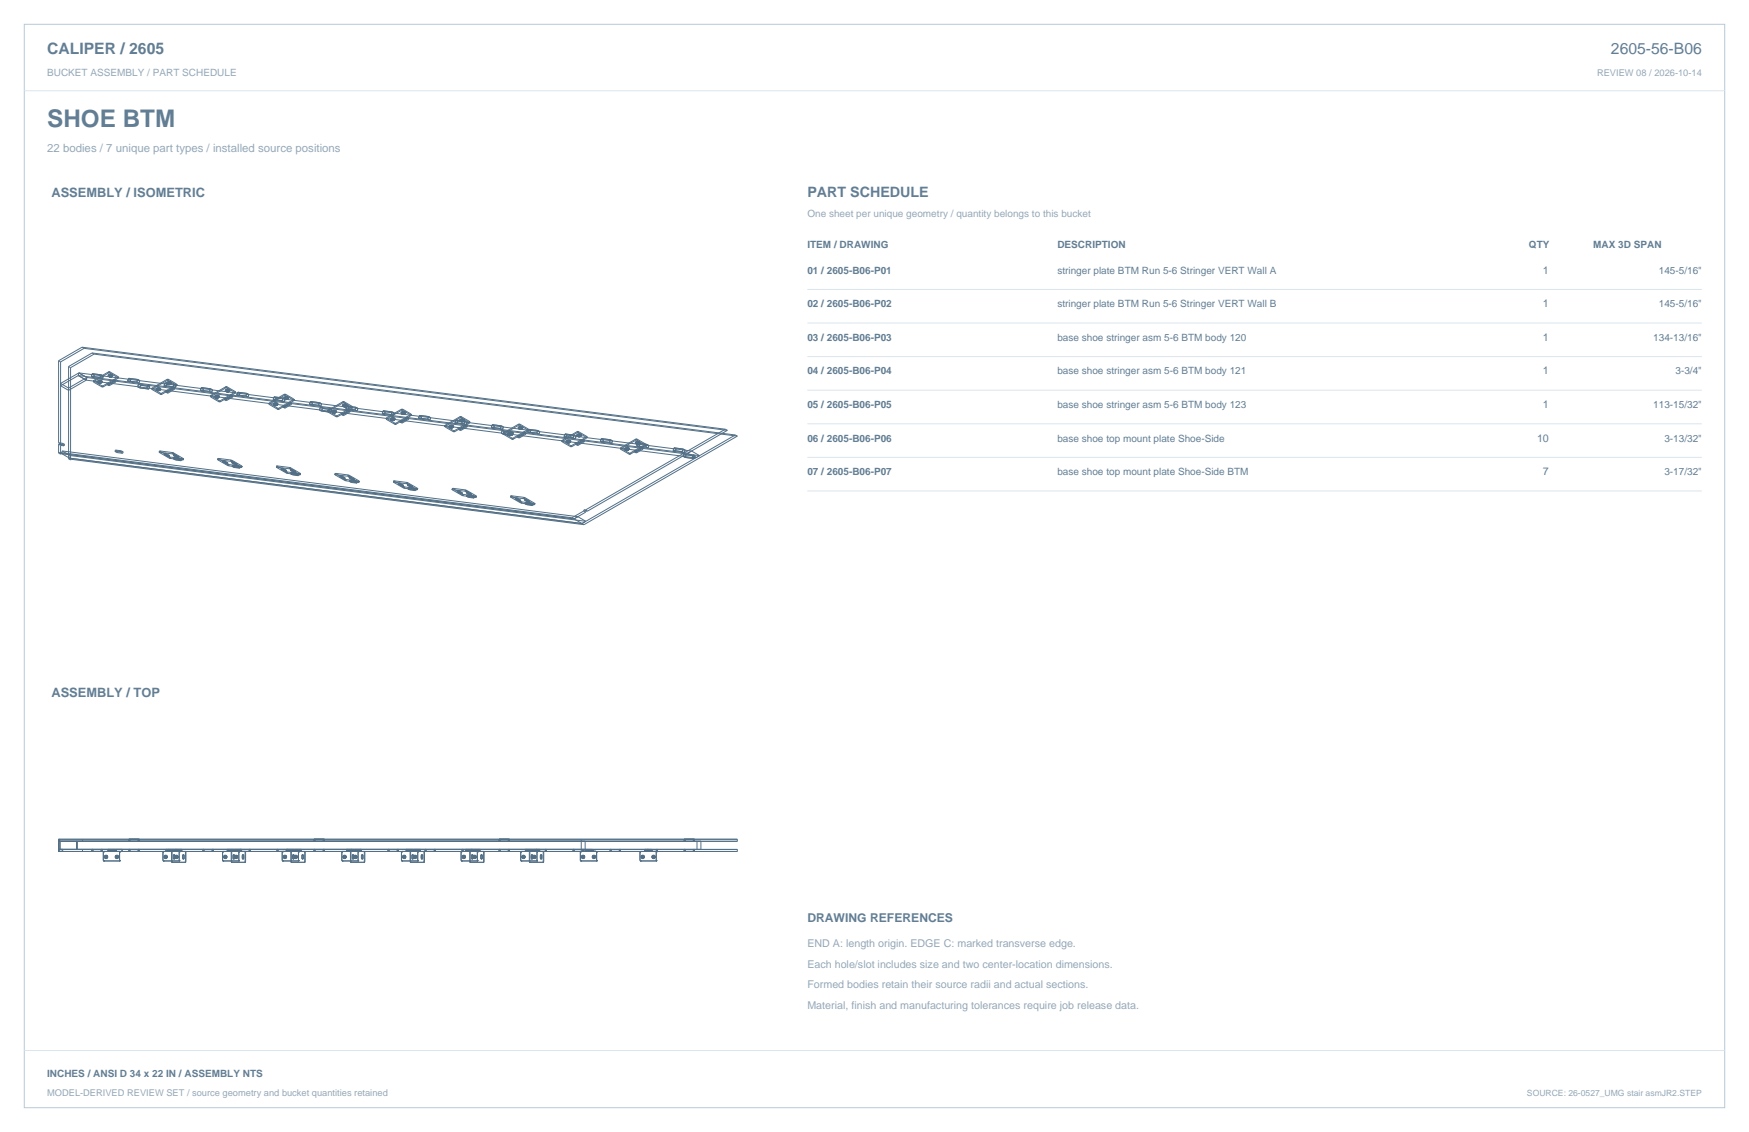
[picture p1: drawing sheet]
<svg xmlns="http://www.w3.org/2000/svg" width="864mm" height="559mm" viewBox="0 0 864 559" stroke-linecap="round" stroke-linejoin="round" font-family="sans-serif">
<path d="M12 12h840v535h-840z" fill="none" stroke="#b8cad8" stroke-width=".49"/>
<path d="M12 45h840M399 143h441M399 159h441M399 176h441M399 193h441M399 209h441M399 226h441M399 242h441M12 519h840" fill="none" stroke="#dbe5ed" stroke-width=".49"/>
<g fill="none" stroke="#536f85" stroke-width=".49">
<path d="M29 178l1 1M29 178v41M30 179v40M41 171l1 1M41 171l317 41M41 171l-12 7M42 172l317 40M42 172l-12 7M45 174l318 41M45 174l-11 7M45 174l1 1M46 175l318 40"/>
<path d="M46 175l-11 7M34 181v45M34 181l1 1M35 182v45M39 185l30 4M39 185l4 3M39 185l-9 5 4 3 9-5M39 184l79 10M39 184v1M39 184l4 2M39 184l-9 5 4 3 9-6M43 188l119 15"/>
<path d="M43 186l30 4M43 186v2M45 186h5M46 184l4 1v1M46 184l1 1-1 1h-1M46 184l-1 2M46 188h.1M46 189h.1M46 189l4 2M46 188v1M46 188l4 2M48 188v1"/>
<path d="M48 188h.1M48 189h.1M48 189h1M48 188h1M49 188v1M49 188l-1 1M49 188h-1M49 188h.1M49 189h.1M49 188h1M49 189h1M50 189h-1"/>
<path d="M50 188l-1 1M50 188v1M50 189h.1M50 188h.1M50 185l1 1v1l-1-1M50 190v1M50 191h.1M50 190h.1M50 188h1M50 190l1 1M50 191h1M51 188l-1 1"/>
<path d="M51 188h-1M51 188h.1M51 191h.1M51 190v1M51 190h.1M53 190h1M53 190h.1M53 189v1M53 189h.1M53 185h.1M53 185l1 1M53 185h1"/>
<path d="M54 186h.1M54 190h-1M54 189h-1M54 185h-1M54 185h.1M54 190h.1M54 184h.1M54 184l-8 4M54 189v1M54 189h.1M54 183v1M54 185v1"/>
<path d="M54 183h.1M54 190l-1-1v1M54 184l4 2M54 186h1M54 185h1M55 185h.1M55 185l-1 1M55 185v1M55 185h-1M55 186h.1M55 186h-1M55 185h1"/>
<path d="M56 185h-1M56 185h.1M56 186h-1M56 185l-1 1M56 185v1M56 187v1M56 187l1 1M56 187l1 2M56 188h.1M56 188h1M56 188l-2 2M56 188l-2 1"/>
<path d="M57 188h.1M57 188h-1M57 188l-3 2M57 188v1M57 189l-3 1M58 186v1M58 186h.1M58 186l-7 4M58 187l-7 4M58 187h.1M63 188l5 1M64 187h1l-1 2-1-1"/>
<path d="M64 187h4M64 187l-1 1M68 189h1M68 187l1 1v1M68 187v2M68 190v1h1M68 190h1M68 190v1M69 189l161 21M69 191l4 1M69 190v1M69 190l5 1"/>
<path d="M73 190l1 1M73 190l175 23M73 190l-1 1 1 1M74 191l-1 1M75 192h.1M75 191v1M75 192l4 3M75 192l4 2M77 192h.1M77 192l1 1M77 192v1M77 192h1"/>
<path d="M77 193h1M77 191v1M77 191l1 1M78 193h.1M78 192v1M78 191h-1M78 191v1M78 192h.1M78 192h-1M78 191h.1M78 192h1M78 191h1"/>
<path d="M78 191l1 1M79 192h-1M79 192h.1M79 191v1M79 191h.1M79 193h.1M79 193h-1M79 192v1M79 194v1M79 195h.1M79 194h.1M79 194h1"/>
<path d="M79 195h1M80 195h.1M80 194h.1M80 194v1M81 190l4 1M81 189l1 1v1l-1-1M81 189v1M81 189l5 1M82 193l1 1M82 193l-2 1M82 193v1M82 193h.1"/>
<path d="M82 194h.1M82 189h.1M82 189h1M82 189l1 1M83 189h-1M83 189h.1M83 194h-1M83 188l-8 4M83 187l-8 4M83 189v1M83 194h.1M83 187v1"/>
<path d="M83 188h.1M83 187h.1M83 188v1M83 190h.1M83 188l4 2M83 187l4 3M83 190h1M83 189h1M84 189h.1M84 189h-1M84 188h-1M84 188h.1"/>
<path d="M84 188l-1 1M84 188v1M84 190h.1M84 190h-1M84 189v1M84 188l1 1M85 189h-1M85 189h.1M85 189l-1 1M85 191v1M85 192l-2 2M85 191h.1"/>
<path d="M85 192h.1M86 190h1l-1 1h-1M86 190l-1 1M86 192l-3 2M86 192l-1-1 1 1M86 192h.1M87 190l-5 3M87 190l-7 5M87 190h.1M99 193h4M99 191l5 1M99 191l1 1v1h-1"/>
<path d="M99 191v2M99 191l1 1M104 192h1l-1 2-1-1M104 192l-1 1M104 196h.1M104 195h.1M104 195l4 3M104 195v1M104 196l4 2M106 196h.1M106 196l1 1M106 195v1"/>
<path d="M106 195h.1M106 196h1M106 195l1 1M107 196h.1M107 196v1M107 195h-1M107 195v1M107 195h.1M107 196h-1M107 197h.1M107 195h1M107 195l1 1"/>
<path d="M107 196h1M108 195h-1M108 195h.1M108 197h-1M108 196h.1M108 196v1M108 196l-1 1M108 196h-1M108 195v1M108 198h.1M108 198h1M109 198h.1"/>
<path d="M111 197h.1M111 193h.1M111 193h1M111 192v1M111 192l1 1M111 192h.1M111 191h.1M111 191l-7 5M111 191l-7 4M112 197h.1M112 197h-1M112 193h.1"/>
<path d="M112 191h-1M112 191h.1M112 193h-1M112 192h-1M112 192h.1M112 197v1M112 197h-1l1 1M112 192v1M112 191l4 2M112 193v1M112 191l4 3M112 194h.1"/>
<path d="M112 193h1M112 192h1M113 193v1M113 193l-1 1M113 194h-1M113 193h.1M113 194h.1M113 192v1M113 192l-1 1M113 192h.1M113 192h1M114 193h-1"/>
<path d="M114 192l-1 1M114 192v1M114 193h.1M114 195v1M114 196l-2 1M114 196h.1M114 195l-2 2M114 195h.1M115 195l-3 2M115 195h-1l1 1M115 195v1M115 196l-3 2"/>
<path d="M116 194l-7 4M116 193v1M116 193h.1M116 194h.1M116 193l-7 5M117 194h5l-1 2-4-1M117 194v1M117 194h1M118 194v1h-1M118 194l162 21M122 194l1 1-1 1-1-1M133 200h.1"/>
<path d="M133 199h.1M133 199v1M133 200l4 2M133 199l4 3M135 197l4 1M135 199v1M135 199h.1M135 200h.1M135 200h1M135 199l1 1M135 199h1M135 196h5l-1 2"/>
<path d="M135 196h1v2l-1-1M135 196v1M136 200h-1M136 199h-1M136 199h.1M136 199v1M136 200h.1M136 199l1 1M136 200h1M136 199h1M137 200h.1M137 199h-1"/>
<path d="M137 199h.1M137 200h-1M137 199v1M140 197h1M140 196v1M140 196h.1M140 197h.1M140 196h1M140 195l-7 4M140 195h.1M141 195h-1M141 196v1"/>
<path d="M141 196l-1 1M141 196h-1M141 196h.1M141 195h.1M141 197h.1M141 197l-1 1h-1M141 195l4 3M141 195l4 2M141 196h1M141 197h1M142 197h.1M142 197h-1"/>
<path d="M142 196v1M142 196l-1 1M142 196h.1M142 196h1M143 196h-1M143 196h.1M143 196l-1 1M143 199l1 1M143 198l-5 4M143 198l1 1M143 198v1M143 199l-5 3"/>
<path d="M143 199h.1M143 199l-3 2M144 199l-3 2M144 199v1M144 200l-3 1M145 197v1M145 198h.1M145 198l-5 2M145 197h.1M145 197l-2 1M153 200h4M153 198l1 1v1h-1"/>
<path d="M153 198l5 1M153 198v2M158 199h1l-1 2-1-1M158 199l-1 1M169 200h.1M169 199l-7 4M169 198l-7 5M169 198v1M169 199h.1M169 198h.1M170 199l-1 1M170 199v1"/>
<path d="M170 198v1M170 199h-1M170 199h.1M170 198h-1M170 198h.1M170 200h.1M170 200h-1M170 199l4 2M170 198l4 3M170 200h1M170 199h1M170 199l1 1"/>
<path d="M171 200h-1M171 200h.1M171 199v1M171 199h.1M29 219v5M29 219h2M29 219h1M29 219l1 1M29 219l2 1M30 220v4M30 219h2M30 220h2"/>
<path d="M31 220h1M31 219v1M31 219h1M32 219v1M137 202h.1M138 202h-1M138 202h.1M140 201h1M140 200v1M140 201h.1M140 200h.1M141 201h.1"/>
<path d="M141 201l-1-1v1M159 202v1M159 202l-1-1v1l1 1M159 202h5M162 203h.1M162 203l4 2M162 203l4 3M162 203l182 23-4-2M164 202h-1l-1 1M164 202l-1 1h-4M164 203h.1M164 203v1"/>
<path d="M164 203l1 1M164 204h.1M164 204h1M164 203h1M165 202l-1 1M165 202v1M165 203h.1M165 203h-1M165 204h.1M165 202h.1M165 202h1M165 203h1"/>
<path d="M166 204h-1M166 203v1M166 204h.1M166 202l-1 1M166 202v1M166 203h.1M166 203h-1M166 203l-1 1M166 205v1M166 206h.1M166 205h.1M167 206h-1"/>
<path d="M167 205h-1M167 205v1M167 206h.1M167 205h.1M169 204l1 1M169 204l-2 1M169 204v1M169 205h.1M169 204h.1M169 200l1 1M169 200v1M169 200h1"/>
<path d="M169 201h1M170 201h.1M170 200v1M170 201h1M171 201h-1M171 201h.1M171 202h4M171 200v1M171 200l5 1M171 200v2M171 200l1 1M171 201h1"/>
<path d="M172 203h1M172 203v-1l-3 2M172 203l-5 3M172 202v1M172 203h.1M172 202h.1M172 201v1h-1M173 203l-4 2M173 203h.1M173 203l-3 2M174 201l-2 1 1 1M174 201v1"/>
<path d="M174 202l-5 2M174 201h.1M176 201l1 1-1 1-1-1M176 201l-1 1M189 204l4 1M189 204l1 1M189 203h5M189 203v1M189 203h1v2M191 207h.1M191 206h.1M191 206v1"/>
<path d="M191 206l4 3M191 207l4 2M193 207h.1M193 207v1M193 206v1M193 206h.1M193 207l1 1M193 207h1M193 208h.1M193 206l1 1M194 207h-1M194 207h.1"/>
<path d="M194 207v1M194 208h.1M194 208h-1M194 206h-1M194 206v1M194 203l1 1-1 1h-1M194 203l-1 2M194 206h.1M194 206h1M194 207h1M195 207h.1M195 206l-1 1"/>
<path d="M195 206h.1M195 207l-1 1M195 207h-1M195 206v1M195 209h.1M195 209v1M195 210h.1M196 209h.1M196 209h-1M198 208h.1M198 208h1M198 208l1 1"/>
<path d="M198 208l-2 1M198 204h.1M198 204l1 1M198 203v1M198 203h.1M198 202v1M198 203l-7 4M198 202l-7 4M198 204h1M198 202h.1M198 203l1 1M198 202h1"/>
<path d="M199 208v1M199 204h.1M199 204v1M199 202h.1M199 202v1M199 203h-1M199 203v1M199 203h.1M199 204h-1M199 203l4 2M199 202l4 2M199 205h.1"/>
<path d="M199 203h1M199 204h1M200 204h.1M200 203l-1 1M200 203h.1M200 205h-1M200 205h.1M200 204l-1 1M200 204h-1M200 204v1M200 203v1M201 206h.1"/>
<path d="M201 206l-3 2M201 206h1M201 206l1 1M201 206v1M201 207h.1M201 207l-3 1M202 206l-3 2M202 206v1M202 207l-3 2M203 205l-7 4M203 204v1M203 204h.1"/>
<path d="M203 205h.1M203 205l-2 1M207 206l4 1M207 205l5 1M207 205v1M207 205l1 1v1l-1-1M212 206h1l-1 2-1-1M212 206l-1 1M220 211h.1M220 210h.1M220 210v1M220 211l4 2"/>
<path d="M220 210l4 3M222 210v1M222 210h.1M222 211h.1M222 211h1M222 210h1M222 210l1 1M223 211h.1M223 211h-1M223 210h-1M223 210h.1M223 210v1"/>
<path d="M223 210h1M224 211h-1M224 210h.1M224 210h-1M224 210l-1 1M224 211h.1M224 210v1M224 213h.1M225 209h4M225 207l5 1M225 207l1 1v1h-1M225 207v2"/>
<path d="M226 212l1 1M226 212l-2 1M227 212h.1M227 207v1M227 207h.1M227 208h.1M227 208h1M227 206l-7 5M227 206l-7 4M227 206h.1M227 207l1 1M227 207h1"/>
<path d="M227 212v1M227 212l-1-1v1M227 206h1M228 208h.1M228 206h.1M228 207h-1M228 207h.1M228 207v1M228 206l4 3M228 206l4 2M228 207l1 1M228 208h1"/>
<path d="M228 207h1M229 208h.1M229 208h-1M229 207h-1M229 207h.1M229 207v1M229 209l1 1M230 208h1l-1 2M230 208l-1 1M230 210l1 1M230 209l-6 4M230 209l1 1"/>
<path d="M230 209v1M230 210h.1M230 210l-3 2M230 210l-4 2M230 210l110 14M231 210l-4 2M231 210v1M231 211l-4 2M232 208v1M232 209l-2 1M232 209h.1M232 208h.1"/>
<path d="M232 208l-2 1M243 211h1M243 211l4 1M243 210h1v2M243 210h5M243 210v1M248 210l1 1-1 1h-1M248 210l-1 2M248 212l97 13-4-2M248 212l-1 2h1M248 212l1 1M248 214l5 1"/>
<path d="M249 214h.1M249 214l4 2M249 214l4 3M249 213l5 1M249 213l-1 1M251 214h.1M251 214v1M251 215h.1M251 213v1M251 213l1 1M251 214h1M251 215h1"/>
<path d="M252 214h-1M252 213h-1M252 213v1M252 215h.1M252 214h.1M252 215h-1M252 213h.1M252 214l1 1M252 214v1M252 214h1M253 215h-1M253 214h.1"/>
<path d="M253 214h-1M253 214l-1 1M253 214v1M253 216v1M253 217h.1M253 216h.1M254 214l-1-1-1 1M254 214l-1 1M255 215l1 1zM256 215v1M256 216h.1M256 215h.1"/>
<path d="M256 211h.1M256 211v1M256 211l1 1M256 210l-7 4M256 209l-7 5M256 212h.1M256 212h1M256 210h.1M256 209h.1M256 209v1M256 211h1M256 209h1"/>
<path d="M256 210h1M257 212h.1M257 210l-1 1M257 210v1M257 211h.1M257 211h-1M257 211l-1 1M257 209v1M257 209h.1M257 209l4 3M257 210l4 2M257 210h.1"/>
<path d="M257 210h1M257 211h1M258 212h-1M258 212h.1M258 211v1M258 210l-1 1M258 210v1M258 211h.1M258 211h-1M258 211l-1 1M259 213v1M259 214h.1"/>
<path d="M259 213h.1M260 214l-4 2M260 214l-1-1 1 1M260 214h.1M261 213l4 1M261 212v1M261 212h.1M261 212l-8 4M261 213l-8 4M261 213h.1M261 212l5 1M261 212l1 1"/>
<path d="M262 212v2l-1-1M266 213h1l-1 1h-1M266 213l-1 1M278 218h.1M278 217v1M278 217h.1M278 218l4 3M278 218l4 2M278 216h5M279 214l5 1-1 1M279 214l-1 2M279 214l1 1"/>
<path d="M279 218h1M279 218h.1M280 218h.1M280 218v1M280 218h-1M280 217v1M280 217h.1M280 215l-1 1h-1M280 215l61 8M280 219h.1M280 217l1 1M280 218l1 1"/>
<path d="M280 219h1M281 219h.1M281 218h.1M281 218h-1M281 219h-1M281 217h-1M281 217h.1M281 217v1M281 218v1M281 217h1M282 217v1M282 217h.1"/>
<path d="M282 217l-1 1M282 218h-1M282 218h.1M282 218l-1 1M282 220v1M282 220h.1M283 216l1 1M283 215h2l-1 2M284 219l1 1M284 219h.1M285 219h.1M285 219v1"/>
<path d="M285 220h.1M285 215h.1M285 215l1 1M285 214v1M285 214h.1M285 213v1M285 214l-7 4M285 213l-7 4M285 215v1M285 213h.1M285 220l-1-1-2 1M285 216h1"/>
<path d="M285 214l1 1M285 215h1M285 214h1M285 213h1M286 213v1M286 214l4 2M286 213l4 2M286 215h.1M286 215h-1M286 216h.1M286 214h-1M286 214v1"/>
<path d="M286 215v1M286 214h.1M286 214h1M286 215h1M287 215l-1 1M287 215h.1M287 214l-1 1M287 214h.1M287 214v1M287 215h-1M288 217h1M288 217l-4 2"/>
<path d="M288 217l1 1M288 217v1M288 218h.1M288 217h.1M289 217l-4 2M289 217v1M289 218l-4 2M290 216l-8 5M290 215v1M290 216h.1M290 216l-2 1M290 215h.1"/>
<path d="M296 218h5M297 217h4M297 217l-1 1M297 217h1l-1 1h-1M301 217l1 1v1l-1-1M301 217v1M314 219h.1M314 218v1M314 218h.1M314 217l-7 5M314 219h1M314 217l-7 4"/>
<path d="M314 217h.1M314 218h1M314 218l1 1M314 217l5 2M314 217l5 3M315 219h.1M315 219h-1M315 218h-1M315 218h.1M315 218v1M315 219h4M315 219l-1 1"/>
<path d="M315 219h1M315 218h1M316 218h-1M316 218h.1M316 219h-1M316 218v1M316 218l-1 1M316 219h.1M316 219l-1 2-1-1M319 219l-8 5M319 219v1M319 220h.1"/>
<path d="M319 220l-5 3M319 219h.1M319 219l1 1v1h-1M319 219v2M358 212h1M358 212l-69 40M359 212l-69 40M363 215l-76 43-253-32M363 215h1M364 215l-76 44M29 224h1M29 223l6 4"/>
<path d="M29 223l253 33M29 223v1M30 224l253 32 6-3M30 224h.1M31 223l254 32 4 2-254-32M31 223l-1 1M31 223l4 2M34 226l1 1M34 226h.1M35 225l-1 1M35 227l253 32M35 227h.1"/>
<path d="M57 223h3M57 223h1M57 222l3 1M57 222v1M57 222l1 1M58 223l3 1M58 223h.1M58 223h3M60 223l1 1M60 223h.1M60 223h1M61 223v1"/>
<path d="M79 223h.1M79 223l6 1M79 223l5 3M79 223l5 2M79 223h6M81 224h.1M81 224l2 1M81 224h1M82 224h.1M82 224l1 1M82 224h-1M83 225h.1"/>
<path d="M83 225h1M84 226h.1M84 225h-1M84 225h.1M84 225v1M84 226l6 1M84 226h6M85 224h.1M85 223h.1M85 223v1M85 223h1M85 224l5 3"/>
<path d="M86 223v1M86 223l-1 1M86 224h.1M86 225h.1M86 224l4 2M86 224h-1M86 225l1 1M86 224v1M86 227h.1M86 224l1 1M86 226h.1M86 226v1"/>
<path d="M86 225l2 1M86 227h3M86 224h1M86 226h1M87 226h.1M87 224l-1 1M87 224h.1M87 227h2M87 224l1 1M87 226h2M87 226l-1 1M87 226l3 1h-1"/>
<path d="M87 226v1M87 226h-1v1h1M87 225h.1M87 225v1M87 226h1M87 225h1M88 226h.1M88 225h.1M88 225l-1 1M88 225v1M89 227h.1M89 226l-1 1h1"/>
<path d="M89 226v1M89 226h.1M90 227h.1M90 226v1M90 226h1M91 226l-1 1M91 226h.1M108 227h.1M108 227l6 1M108 227l4 3M108 226h.1M108 226l5 3"/>
<path d="M108 226l6 1M108 226v1M110 228h.1M110 228l1 1M110 227h.1M110 227v1M110 227l2 1M110 228h1M110 227h1M111 227h.1M111 227l-1 1M111 228h.1"/>
<path d="M111 227v1M111 228l1 1M111 228h1M111 229h1M112 229h.1M112 228h.1M112 228l-1 1M112 228v1M112 230h.1M112 230h1M113 230h.1M113 229h.1"/>
<path d="M113 229l-1 1M113 229v1M113 230l6 1M113 229l6 1M114 228h.1M114 227h.1M114 227v1M114 228l5 3M114 227h1M115 227h.1M115 227l-1 1M115 229h.1"/>
<path d="M115 227l4 3M115 229h1M115 230h.1M115 228h.1M115 228v1M115 230l3 1M115 229l2 1M115 230h1M115 228l2 1M116 230h.1M116 231h2M116 230h2"/>
<path d="M116 230h-1M116 230h3M116 230v1M116 230h-1l1 1M116 229v1M116 229h.1M116 229h1M116 230h1M117 229h.1M117 229l-1 1M117 230h.1M117 229v1"/>
<path d="M118 231h.1M118 230h1M118 230l-1 1h1M118 230v1M118 230h.1M119 230l-1 1M119 231h.1M119 230v1M119 230h.1M136 231h1M136 231h7M136 231h.1"/>
<path d="M137 231h.1M137 231l4 2M137 230h.1M137 230l5 3M137 230l6 1M137 230v1M139 232h.1M139 232l1 1M139 231h.1M139 231v1M139 231l2 1M139 232h1"/>
<path d="M139 231h1M140 232h.1M140 231h.1M140 231l-1 1M140 231v1M140 231l1 1M140 233h.1M140 233h1M141 233h.1M141 232h.1M141 232l-1 1M141 232v1"/>
<path d="M141 233v1M141 234h.1M141 234h1M142 234h.1M142 233h.1M142 233h-1M142 233l-1 1M142 234h6M142 233v1M142 233l6 1M143 231h.1M143 231v1"/>
<path d="M143 232h.1M143 232l5 2M143 231h1M143 232h1M144 231h.1M144 231l-1 1M144 234h.1M144 232h.1M144 232h-1M144 231l4 3M144 232l1 1M144 233h.1"/>
<path d="M144 233v1M144 232v1M144 233h2M144 234h3M144 232l2 1M144 234h1M144 234l3 1M145 234h2M145 234h-1M145 234h3l-1 1M145 234l-1-1v1M145 233h.1"/>
<path d="M145 233h1M146 233h.1M146 233h-1M147 234h.1M147 234h-1l1 1M148 234h.1M165 234h.1M165 234l7 1M165 234l5 3M166 234h.1M166 234h6M166 234h-1"/>
<path d="M166 234l4 3M168 235h.1M168 235v1M168 236h1M168 235l2 1M168 235h1M169 235h.1M169 235h-1M169 236h.1M169 235l-1 1M169 236h1M169 235l1 1"/>
<path d="M169 235v1M170 236h.1M170 236h-1M170 236v1M170 237h.1M170 237h1M171 237h.1M171 237h-1M171 237l6 1M172 235h.1M172 234v1M172 234h.1"/>
<path d="M172 235l5 3M172 236h1M172 236h.1M172 235l5 2M173 236h.1M173 236l1 1M173 235h.1M173 238h.1M173 235l-1 1M173 235l1 1M173 235v1M173 237h.1"/>
<path d="M173 237v1M173 238h3M173 238l3 1M173 236h2M173 237l3 1M174 237l3 1-1 1M174 237l-1 1M174 237h-1l-1 1h1M174 237h.1M174 236h.1M174 236v1M174 236h1"/>
<path d="M174 237h1M175 237h.1M175 236h.1M175 236l-1 1M176 238h.1M176 237l-1 1 1 1M176 237v1M176 237h.1M177 238h.1M177 237h.1M177 237v1M194 238h.1"/>
<path d="M194 238l7 1M194 238l5 3M195 237l-1 1M195 237h.1M195 237l6 1M195 237l4 3M197 239h.1M197 239l1 1M197 238h.1M197 238v1M197 239h1M197 238l1 1"/>
<path d="M198 239h.1M198 239h-1M198 239l1 1M198 239h1M198 240h.1M198 239v1M199 239h.1M199 239l-1 1M199 239v1M199 240h.1M201 239h.1M201 238v1"/>
<path d="M201 238h.1M201 239l5 3M201 240h.1M201 238l5 3M201 240h1M201 240l2 1M202 240h.1M202 239h.1M202 239l-1 1M202 239v1M202 240l1 1M202 239l2 1"/>
<path d="M203 240v1M203 240h.1M204 240l-1 1M204 240h.1M282 221h.1M306 221h1M307 221v1M307 222h-1M307 222h.1M307 221h.1M307 222l4 2M307 221l4 3"/>
<path d="M308 222h.1M308 222h1M308 221v1M308 221l1 1M309 221h-1M309 221v1M309 221h.1M309 222h.1M309 221h1M309 222h1M310 222h-1M310 221v1"/>
<path d="M310 221l-1 1M310 221h-1M310 221h.1M310 222h.1M310 221h1M310 222h1M311 222h-1M311 221l-1 1M311 221h.1M311 224h.1M311 222h.1M311 221v1"/>
<path d="M313 222l1 2zM314 223h.1M314 220l5 1M317 221l1 1M317 221l-6 3M317 221h.1M317 221v1M317 222h.1M318 221l-4 2M318 221h-1M318 221v1M318 222l-4 2"/>
<path d="M332 222l5 1M333 221l1 1-1 1-1-1M333 221l-1 1M333 221l4 1M337 222h1v2l-1-1M337 222v1M338 226h5M339 225l-1-1-1 1 1 1M341 223l-1 1M342 225h1M342 225v1h1M343 225l-4-1-1 2"/>
<path d="M343 225v1M198 240h1M199 241h.1M199 240v1M199 241h1M199 240h1M200 241h.1M200 241l6 1M200 240h.1M200 240l-1 1M200 240l2 1M200 240v1"/>
<path d="M202 241h.1M202 241h2M202 241h-1l1 1M202 241h1M202 241v1M202 242h.1M202 242h2M202 242h3M202 241h3M203 241l2 1M203 241l-1 1M203 241h.1"/>
<path d="M203 240h1M204 241h-1M204 242h.1M204 241h2M204 241l1 1M204 242h1M204 241v1h1M205 242h.1M205 241h.1M205 241l-1 1M206 242h.1M206 241h.1"/>
<path d="M206 241v1M223 242h.1M223 242h7M223 242l5 3M223 241h1M223 241h.1M223 241v1M224 241h.1M224 241h-1M224 241l-1 1M224 241l6 1M224 241l4 3"/>
<path d="M226 243h.1M226 243l1 1M226 242h.1M226 242v1M226 242l1 1M226 242h1M227 242h.1M227 242l-1 1M227 242l1 1M227 244h.1M227 243h.1M227 243v1"/>
<path d="M227 244h1M227 243h1M228 244h.1M228 243h.1M228 243l-1 1M228 243v1M228 245h.1M228 244v1M228 245h1M228 244h1M229 245h.1M229 244h.1"/>
<path d="M229 245l6 1M229 244l-1 1M229 244l6 1M229 244v1M230 242h.1M230 242v1M230 243h.1M230 243l5 2M230 242l5 3M230 243l2 1M230 243h1M231 243h.1"/>
<path d="M231 245h.1M231 243h-1M231 243l1 1M231 244h.1M231 244v1M231 243v1M231 244h1M231 245l2 1M231 243l2 1M231 246h3M231 245h3M232 245l-1-1-1 1 1 1"/>
<path d="M232 245h2v1M232 245l-1 1M232 244h.1M232 244h1M233 244h-1M233 244h.1M233 245l1 1M233 246h.1M233 245h.1M233 245v1M234 245h-1M234 245h.1"/>
<path d="M234 245l-1 1M235 245h.1M235 246h.1M235 245v1M252 245h.1M252 245l7 1M252 245l5 3M255 246v1M255 246h.1M255 247h.1M255 247h1M255 246l1 1"/>
<path d="M255 246h1M255 247h2M256 246h.1M256 246l-1 1M256 246l1 1M256 247h.1M256 247l1 1M256 247h1M257 248h.1M257 247h.1M257 247h-1M257 247v1"/>
<path d="M257 248h1M257 248l2 1M258 248h.1M258 248h-1M258 248l6 1M259 246h.1M259 246l5 3M259 247h.1M259 246l5 2M259 249h3M259 249h1M259 247l2 1"/>
<path d="M259 247h1M259 246h1M259 246v1M259 246l1 1M260 247h.1M260 249h.1M260 246h.1M260 246l-1 1M260 248h.1M260 248v1M260 246v1M260 249h2"/>
<path d="M260 247l1 1M260 249l3 1M260 247h1M260 248l3 1M260 249h3M260 249l-1-1v1M261 248h.1M261 247v1M261 247h.1M261 247h1M261 247l1 1M262 247l-1 1"/>
<path d="M262 248h.1M262 247h.1M262 247v1M262 249h2M262 249l1 1M262 248l1 1M262 249h.1M262 248v1M263 249h.1M263 249h-1M263 249v1M264 249h.1"/>
<path d="M264 248v1M264 248h.1M282 256l6 3M288 252l-6 4M288 252l1 1M288 252h.1M288 252h1M289 252h1M289 252v1M29 415h.1M29 414h.1M29 419h.1"/>
<path d="M29 414v6M29 414h335v1h-335M29 419h335v1h-335M30 415v4M31 419v1M38 415v4M41 414v1M41 419v1M45 419v1M46 419v1M50 419v1M53 419h.1"/>
<path d="M53 419v1M53 420h.1M54 420h-1M54 420h.1M54 420h2M56 420h.1M56 420h1M57 420h.1M57 419h.1M57 419v1M58 419v1M60 419v1"/>
<path d="M64 414v1M64 419v1M68 414v1M68 419v1M69 414v1M69 419v1M82 419v1M83 419h.1M83 419v1M83 420h.1M83 420h3M86 420h.1"/>
<path d="M86 419h.1M86 419v1M87 419v1M87 420h3M87 420h.1M89 420h.1M89 420h1M90 420h.1M90 419v1M100 419v1M101 419v1M105 419v1"/>
<path d="M112 419h.1M112 419v1M112 420h.1M113 420h.1M113 420h2M113 420h-1M115 420h.1M115 420h1M116 419h.1M116 419v1M116 420h3M116 420h.1"/>
<path d="M117 420h-1M117 420h.1M118 419v1M119 420h.1M119 419v1M123 419v1M124 419v1M137 419v1M141 419v1M142 419h.1M142 419v1M142 420h.1"/>
<path d="M142 420h3M145 420h.1M145 419h.1M145 419v1M146 419v1M146 420h3M146 420h.1M148 420h.1M148 420h1M148 419v1M149 420h.1M149 419v1"/>
<path d="M155 414v1M155 419v1M156 414v1M156 419v1M160 414v1M160 419v1M171 419h.1M171 419v1M171 420h.1M171 420h3M173 419v1M174 419v1"/>
<path d="M174 420h.1M174 419h.1M175 419v1M175 420h3M175 420h.1M176 420h-1M178 420h.1M178 419v1M192 419v1M196 419v1M197 419v1M201 419h.1"/>
<path d="M201 419v1M201 420h.1M201 420h3M204 420h.1M204 419h.1M204 419v1M205 420h-1M205 420h.1M205 420h3M205 419v1M207 420h.1M207 420h1"/>
<path d="M207 419v1M208 420h.1M208 419v1M210 419v1M214 419v1M215 419v1M228 419v1M229 419v1M230 419h.1M230 419v1M230 420h.1M230 420h3"/>
<path d="M233 419v1M233 420h.1M233 419h.1M234 419v1M234 420h3M234 420h.1M237 420h.1M237 419v1M246 414v1M246 419v1M247 414v1M247 419v1"/>
<path d="M251 414v1M251 419v1M252 414v1M252 419v1M259 419h.1M259 419v1M259 420h.1M260 420h.1M260 420h-1M260 420h3M263 420h.1M263 419h.1"/>
<path d="M263 419v1M263 420h3M264 420h-1M264 420h.1M264 419v1M265 419v1M266 420h.1M266 419v1M267 419v1M269 419v1M270 419v1M283 419v1"/>
<path d="M287 414v6M288 419v1M289 419h.1M289 419v1M289 420h.1M289 415v4M289 420h3M292 420h.1M292 419h.1M292 419v1M293 419v1M294 419v1"/>
<path d="M301 419v1M302 419v1M306 419v1M318 419h.1M318 419v1M318 420h.1M319 420h.1M319 420h-1M319 420h2M320 419v1M321 420h.1M321 420h1"/>
<path d="M322 420h.1M322 419h.1M322 419v1M324 419v1M325 419v1M338 414v1M338 419v1M342 414v1M342 419v1M343 414v1M343 419v1M344 415v4"/>
<path d="M346 415v4M29 420h.1M51 421v4M51 421h.1M51 425h.1M51 420h.1M51 420v1M51 425h8M51 423h1M51 423h.1M52 423h.1M52 423h-1"/>
<path d="M52 423v1M52 422h.1M52 422v1M52 424h.1M52 423h1M52 422h1M52 422l1 1M52 424h1M53 423h.1M53 423h-1M53 423l-1 1M53 423v1"/>
<path d="M53 422h.1M53 422h-1M53 424h-1M53 422v1M53 424h.1M57 423h.1M57 423v1M57 422h.1M57 422v1M57 424h.1M57 422l1 1M57 424h1"/>
<path d="M57 422h1M57 423h1M58 423h.1M58 423h-1M58 423l-1 1M58 422h.1M58 424h.1M58 422v1M58 422h-1M58 424h-1M58 423v1M58 423h1"/>
<path d="M59 423h.1M59 423h-1M59 425h.1M59 420h.1M59 420v1M59 421h.1M59 421v4M80 421v4M80 421h.1M80 425h.1M80 420h.1M80 420v1"/>
<path d="M80 425h1M81 425h.1M81 420h-1M81 420h.1M81 425h7M81 423h.1M81 423v1M81 422h.1M81 422v1M81 424h.1M81 422l1 1M81 424h1"/>
<path d="M81 423h1M81 422h1M82 423h.1M82 423h-1M82 423l-1 1M82 423v1M82 422h.1M82 424h.1M82 422v1M82 422h-1M82 424h-1M82 423h1"/>
<path d="M82 422l1 1M83 423h-1M83 423h.1M83 423l-1 1M85 425h.1M85 421v4M85 421h.1M85 425v1M85 426h7M85 420v1M85 420h.1M85 426h.1"/>
<path d="M86 422h.1M86 424h.1M86 422v2M86 423h1M86 423h.1M86 423v1M86 422h1M86 422l1 1M86 422v1M86 424h1M87 423h-1M87 423h.1"/>
<path d="M87 423l-1 1M87 423v1M87 422h.1M87 422h-1M87 424h.1M87 422v1M87 424h-1M87 422h1M87 423l1 1M87 423h1M88 423h.1M88 423h-1"/>
<path d="M88 422l-1 1M88 422v1M88 424h.1M88 424h-1M88 422h.1M88 423v1M88 420h.1M88 425h.1M88 420v1M88 421h.1M88 421v4M90 422h.1"/>
<path d="M90 424h.1M90 422v2M90 424h1M90 422h1M91 424h-1M91 422h.1M91 422h-1M91 424h.1M91 422v2M91 420h.1M91 420h1M91 426h.1"/>
<path d="M92 426h-1M92 420v1M92 426h.1M92 421h.1M92 425v1M92 425h.1M92 421v4M92 420h.1M110 421h.1M110 425h.1M110 421v4M110 420v1"/>
<path d="M110 420h.1M110 425h8M110 423h1M110 423h.1M110 423l1 1M111 422h.1M111 422v1M111 422l-1 1M111 424h.1M111 423h-1M111 423h.1M111 423v1"/>
<path d="M111 422h1M111 424h1M111 423h1M111 423l1 1M112 424h-1M112 422h.1M112 422h-1M112 423h.1M112 423h-1M112 423v1M112 422l-1 1M112 422v1"/>
<path d="M112 424h.1M114 421v4M114 425h.1M114 421h.1M114 425v1M114 426h7M114 420v1M114 420h.1M114 426h.1M114 426h1M115 420h-1M115 426h.1"/>
<path d="M115 422v2M115 422h.1M115 424h.1M115 424h1M115 422h1M116 422h-1M116 422h.1M116 424h-1M116 424h.1M116 422v2M116 423h.1M116 423v1"/>
<path d="M116 422v1M116 423h1M116 422h1M116 424h1M116 422l1 1M117 423h.1M117 423h-1M117 423l-1 1M117 423v1M117 422h.1M117 422v1M117 424h.1"/>
<path d="M118 420h.1M118 425h.1M118 420v1M118 421h.1M118 421v4M120 422h.1M120 424h.1M120 422v2M121 420h.1M121 426h.1M121 420v1M121 421h.1"/>
<path d="M121 425v1M121 425h.1M121 421v4M139 421v4M139 421h.1M139 425h.1M139 420v1M139 420h.1M139 425h1M140 420h-1M140 420h.1M140 425h.1"/>
<path d="M140 425h7M140 423h.1M140 423v1M140 422h.1M140 422v1M140 424h.1M140 422l1 1M140 424h1M140 422h1M140 423h1M141 423h.1M141 423h-1"/>
<path d="M141 423v1M141 423l-1 1M141 422h.1M141 424h.1M141 422v1M141 422h-1M141 424h-1M141 423h1M142 423h.1M142 423h-1M144 425h.1M144 421v4"/>
<path d="M144 421h.1M144 425v1M144 426h7M144 420v1M144 420h.1M144 426h.1M144 422h1M144 424h1M144 424h.1M144 422v2M144 422h.1M145 424h.1"/>
<path d="M145 422h.1M145 422h-1M145 422v2M145 423h1M145 423h.1M145 423v1M145 422h1M145 422v1M145 424h1M145 423l1 1M146 422h.1M146 422h-1"/>
<path d="M146 424h.1M146 423h.1M146 423h-1M146 422v1M146 422l-1 1M146 424h-1M146 423v1M146 422h1M146 423h1M146 422l1 1M146 424h1M147 422h-1"/>
<path d="M147 422h.1M147 424h-1M147 423h.1M147 423h-1M147 423v1M147 423l-1 1M147 422v1M147 424h.1M147 425h.1M147 420h.1M147 420v1M147 421h.1"/>
<path d="M147 421v4M149 422h.1M149 424h.1M149 422v2M149 424h1M149 422h1M150 422h.1M150 424h-1M150 424h.1M150 422v2M150 420h.1M150 420h1"/>
<path d="M150 426h.1M150 420v1M150 421h1M150 421h.1M150 425v1M150 425h.1M150 421v4M151 426h-1M151 420h.1M151 420v1M151 426h.1M151 421h.1"/>
<path d="M151 425v1M151 425h-1M151 425h.1M151 421v4M169 421v4M169 421h.1M169 425h.1M169 420v1M169 420h.1M169 425h8M169 423h1M169 423h.1"/>
<path d="M169 423v1M169 422h1M169 422l1 1M169 422v1M169 424h1M170 423h-1M170 423h.1M170 423l-1 1M170 423v1M170 422h.1M170 422h-1M170 424h.1"/>
<path d="M170 422v1M170 424h-1M170 422h1M170 423l1 1M170 423h1M171 423h.1M171 423h-1M171 422l-1 1M171 422v1M171 424h.1M171 424h-1M171 422h.1"/>
<path d="M171 423v1M173 421v4M173 425h.1M173 421h.1M173 425v1M173 426h7M173 420v1M173 426h.1M173 420h.1M173 426h1M174 420h-1M174 422v2"/>
<path d="M174 422h.1M174 424h.1M174 424h1M174 422h1M175 422h.1M175 424h.1M175 424h-1M175 422v2M175 423h.1M175 423v1M175 422v1M175 422h1"/>
<path d="M175 424h1M175 423h1M176 423h.1M176 423v1M176 422h.1M176 422v1M176 424h.1M177 425h.1M177 420h.1M177 420v1M177 421h.1M177 421v4"/>
<path d="M178 422v2M178 422h1M178 424h1M178 424h.1M178 422h.1M179 424h.1M179 422h.1M179 422h-1M179 422v2M180 420h.1M180 426h.1M180 420v1"/>
<path d="M180 421h.1M180 425v1M180 425h.1M180 421v4M198 421v4M198 421h.1M198 425h.1M198 420h.1M198 420v1M198 425h8M199 423h.1M199 423v1"/>
<path d="M199 422h.1M199 422v1M199 424h.1M199 423h1M199 422h1M199 424h1M199 422l1 1M200 423h.1M200 423h-1M200 423l-1 1M200 423v1M200 422h.1"/>
<path d="M200 422v1M200 424h.1M202 425h1M202 421v4M202 425h.1M202 421h.1M202 425l1 1M203 426h7M203 420l-1 1M203 420h.1M203 426h.1M203 421v4"/>
<path d="M203 425h.1M203 421h-1M203 421h.1M203 425v1M203 420v1M203 422h1M203 424h1M203 424h.1M203 422v2M203 422h.1M204 422h-1M204 424h.1"/>
<path d="M204 422v2M204 422h.1M204 423h.1M204 423v1M204 422h1M204 422v1M204 423h1M204 423l1 1M204 424h1M205 422v1M205 422l-1 1M205 424h-1"/>
<path d="M205 424h.1M205 423h.1M205 423h-1M205 423v1M205 422h.1M205 422h-1M205 423h1M205 422l1 1M205 424h1M205 422h1M206 423h-1M206 423h.1"/>
<path d="M206 423v1M206 423l-1 1M206 422v1M206 422h-1M206 424h-1M206 420h.1M206 425h.1M206 420v1M206 421h.1M206 421v4M208 422h.1M208 424h.1"/>
<path d="M208 422v2M208 424h1M208 422h1M209 424h-1M209 422h.1M209 424h.1M209 422v2M209 422h-1M209 420h.1M209 420h1M209 426h.1M209 420v1"/>
<path d="M209 421h1M209 421h.1M209 425v1M209 425h.1M209 421v4M210 420h.1M210 426h-1M210 420v1M210 426h.1M210 421h.1M210 425v1M210 425h-1"/>
<path d="M210 425h.1M210 421v4M228 421v4M228 421h.1M228 425h.1M228 420h.1M228 420v1M228 425h7M228 423h1M228 423h.1M228 423v1M228 422h1"/>
<path d="M228 422v1M228 424h1M228 423l1 1M229 422h.1M229 422h-1M229 424h.1M229 423h.1M229 423h-1M229 422v1M229 422l-1 1M229 424h-1M229 423v1"/>
<path d="M229 422h1M229 423h1M229 422l1 1M229 424h1M230 422h-1M230 422h.1M230 424h-1M230 423h.1M230 423h-1M230 423v1M230 423l-1 1M230 422v1"/>
<path d="M230 424h.1M232 425h.1M232 421v4M232 421h.1M232 425v1M232 426h7M232 420v1M232 420h.1M232 426h.1M233 422v2M233 422h.1M233 424h.1"/>
<path d="M233 424h1M233 422h1M233 423h1M234 423h-1M234 423h.1M234 424h-1M234 422h.1M234 424h.1M234 423v1M234 422v2M234 422v1M234 422h1"/>
<path d="M234 424h1M234 423h1M234 423l1 1M235 422l-1 1M235 422v1M235 422h.1M235 424h-1M235 424h.1M235 423h.1M235 423h-1M235 423v1M235 420h.1"/>
<path d="M235 425h.1M235 420h1M236 425h.1M236 425h-1M236 420h.1M236 420v1M236 421h.1M236 421v4M237 422h1M237 424h1M237 424h.1M237 422v2"/>
<path d="M237 422h.1M238 424h.1M238 422v2M238 422h.1M238 422h-1M239 420h.1M239 426h.1M239 420v1M239 421h.1M239 425v1M239 425h.1M239 421v4"/>
<path d="M257 421v4M257 421h.1M257 425h.1M257 420v1M257 420h.1M257 425h8M258 423h.1M258 423v1M258 422h.1M258 422v1M258 424h.1M258 422h1"/>
<path d="M258 424h1M258 423h1M259 423h.1M259 423v1M259 422h.1M259 422v1M259 424h.1M261 421v4M261 425h1M261 425h.1M261 421h.1M261 425v1"/>
<path d="M261 420v1M261 426h7M261 420h.1M261 426h.1M261 426h1M262 426h.1M262 421v4M262 425h.1M262 421h-1M262 421h.1M262 425v1M262 420v1"/>
<path d="M262 420h.1M262 420h-1M262 422h.1M262 424h.1M262 422v2M262 424h1M262 422h1M263 422h-1M263 424h.1M263 422h.1M263 422v2M263 423h.1"/>
<path d="M263 423v1M263 422v1M263 422l1 1M263 424h1M263 423h1M263 422h1M264 423h.1M264 423h-1M264 423l-1 1M264 423v1M264 422h.1M264 424h.1"/>
<path d="M264 422v1M264 422h-1M264 424h-1M264 423h1M264 422l1 1M265 423h-1M265 423h.1M265 423l-1 1M265 420h.1M265 425h.1M265 420v1M265 421h.1"/>
<path d="M265 421v4M267 422h.1M267 424h.1M267 422v2M267 424h1M267 422h1M268 424h-1M268 422h.1M268 424h.1M268 422v2M268 420h.1M268 426h.1"/>
<path d="M268 420v1M268 421h.1M268 425v1M268 425h.1M268 421v4M287 421v4M287 421h.1M287 425h.1M287 420v1M287 420h.1M287 425h7M287 423h.1"/>
<path d="M287 423v1M287 422h.1M287 422v1M287 424h.1M287 423h1M287 424h1M287 422l1 1M288 423h.1M288 423h-1M288 423l-1 1M288 422h.1M288 422h-1"/>
<path d="M288 424h.1M288 423v1M288 422v1M288 424h1M288 423h1M288 422h1M288 423l1 1M289 422l-1 1M289 422h-1M289 422v1M289 424h-1M289 423h-1"/>
<path d="M289 423h.1M289 423v1M292 423h1M292 423h.1M292 423l1 1M293 422h.1M293 422v1M293 422l-1 1M293 424h.1M293 423h-1M293 423h.1M293 423v1"/>
<path d="M293 422h1M293 424h1M293 423h1M293 423l1 1M294 423h.1M294 423h-1M294 423v1M294 422h.1M294 422h-1M294 424h-1M294 422v1M294 422l-1 1"/>
<path d="M294 424h.1M294 425h.1M294 420h.1M294 420h1M295 425h.1M295 425h-1M295 420h.1M295 420v1M295 421h.1M295 421v4M316 421v4M316 421h.1"/>
<path d="M316 425h.1M316 420h.1M316 420v1M316 425h8M316 423h.1M316 423h1M317 423h.1M317 423h-1M317 423v1M317 422h.1M317 422v1M317 424h.1"/>
<path d="M317 422h1M317 424h1M317 423h1M317 423l1 1M318 423h.1M318 423h-1M318 423v1M318 422h.1M318 422h-1M318 424h-1M318 422v1M318 422l-1 1"/>
<path d="M318 424h.1M322 423h.1M322 423v1M322 422h.1M322 422v1M322 424h.1M322 422l1 1M322 424h1M322 422h1M322 423h1M323 423h.1M323 423h-1"/>
<path d="M323 423l-1 1M323 422v1M323 422h.1M323 422h-1M323 424h.1M323 424h-1M323 423v1M323 423h1M324 423h.1M324 423h-1M324 425h.1M324 420h.1"/>
<path d="M324 420v1M324 421h.1M324 421v4"/>
</g>
<text font-size="12" fill="#617e94" x="23" y="63">SHOE BTM</text>
<g font-size="7.8" fill="#617e94">
<text x="23" y="27">CALIPER / 2605</text>
<text x="795" y="27">2605-56-B06</text>
</g>
<text font-size="7.1" fill="#617e94" x="399" y="97">PART SCHEDULE</text>
<g font-size="6.3" fill="#617e94">
<text x="25" y="97">ASSEMBLY / ISOMETRIC</text>
<text x="25" y="344">ASSEMBLY / TOP</text>
</g>
<text font-size="6" fill="#617e94" x="399" y="455">DRAWING REFERENCES</text>
<text font-size="5.6" fill="#93a8b9" x="23" y="75">22 bodies / 7 unique part types / installed source positions</text>
<g font-size="5.3" fill="#617e94">
<text x="762" y="135">1</text>
<text x="762" y="152">1</text>
<text x="762" y="168">1</text>
<text x="762" y="185">1</text>
<text x="762" y="201">1</text>
<text x="759" y="218">10</text>
<text x="762" y="235">7</text>
</g>
<g font-size="5.3" fill="#93a8b9">
<text x="399" y="467">END A: length origin. EDGE C: marked transverse edge.</text>
<text x="399" y="478">Each hole/slot includes size and two center-location dimensions.</text>
<text x="399" y="488">Formed bodies retain their source radii and actual sections.</text>
<text x="399" y="498">Material, finish and manufacturing tolerances require job release data.</text>
</g>
<g font-size="4.9" fill="#93a8b9">
<text x="23" y="38">BUCKET ASSEMBLY / PART SCHEDULE</text>
<text x="399" y="107">One sheet per unique geometry / quantity belongs to this bucket</text>
</g>
<g font-size="4.9" fill="#617e94">
<text x="399" y="122">ITEM / DRAWING</text>
<text x="522" y="122">DESCRIPTION</text>
<text x="755" y="122">QTY</text>
<text x="787" y="122">MAX 3D SPAN</text>
<text x="399" y="135">01 / 2605-B06-P01</text>
<text x="522" y="135">stringer plate BTM Run 5-6 Stringer VERT Wall A</text>
<text x="819" y="135">145-5/16&quot;</text>
<text x="399" y="152">02 / 2605-B06-P02</text>
<text x="522" y="152">stringer plate BTM Run 5-6 Stringer VERT Wall B</text>
<text x="819" y="152">145-5/16&quot;</text>
<text x="399" y="168">03 / 2605-B06-P03</text>
<text x="522" y="168">base shoe stringer asm 5-6 BTM body 120</text>
<text x="816" y="168">134-13/16&quot;</text>
<text x="399" y="185">04 / 2605-B06-P04</text>
<text x="522" y="185">base shoe stringer asm 5-6 BTM body 121</text>
<text x="827" y="185">3-3/4&quot;</text>
<text x="399" y="201">05 / 2605-B06-P05</text>
<text x="522" y="201">base shoe stringer asm 5-6 BTM body 123</text>
<text x="816" y="201">113-15/32&quot;</text>
<text x="399" y="218">06 / 2605-B06-P06</text>
<text x="522" y="218">base shoe top mount plate Shoe-Side</text>
<text x="822" y="218">3-13/32&quot;</text>
<text x="399" y="235">07 / 2605-B06-P07</text>
<text x="522" y="235">base shoe top mount plate Shoe-Side BTM</text>
<text x="822" y="235">3-17/32&quot;</text>
<text x="23" y="532">INCHES / ANSI D 34 x 22 IN / ASSEMBLY NTS</text>
</g>
<g font-size="4.6" fill="#93a8b9">
<text x="789" y="38">REVIEW 08 / 2026-10-14</text>
<text x="23" y="541">MODEL-DERIVED REVIEW SET / source geometry and bucket quantities retained</text>
</g>
<text font-size="4.2" fill="#93a8b9" x="754" y="541">SOURCE: 26-0527_UMG stair asmJR2.STEP</text>
</svg>
